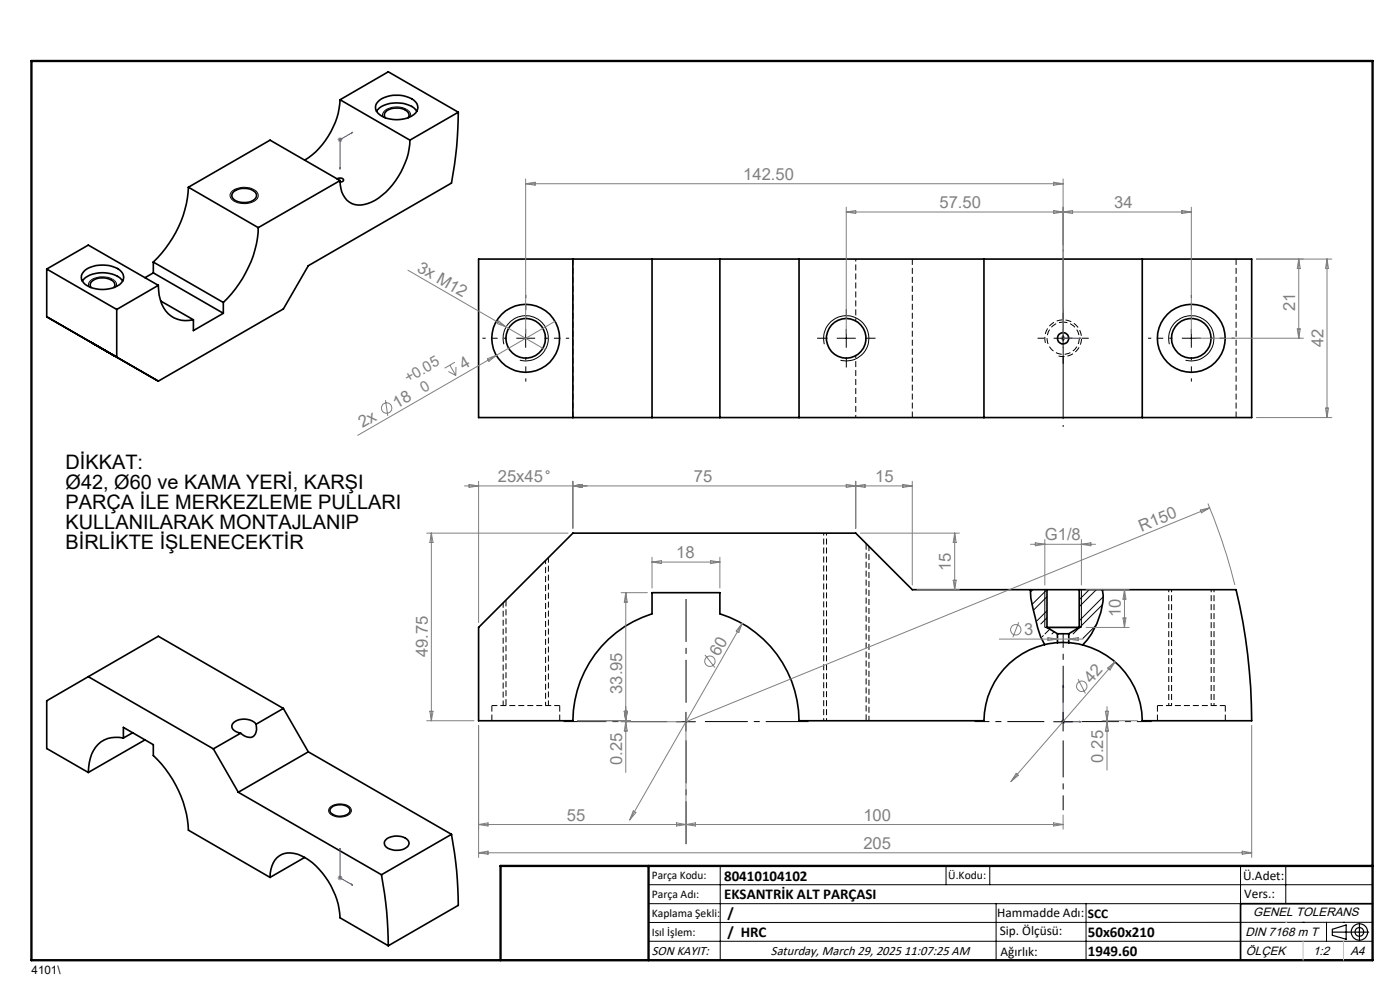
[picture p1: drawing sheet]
<svg xmlns="http://www.w3.org/2000/svg" width="297mm" height="210mm" viewBox="0 0 297 210" stroke-linecap="round" stroke-linejoin="round" font-family="sans-serif">
<path d="M118.7 149.7h-14.4M259.9 149.7h-14.4" fill="none" stroke="#000" stroke-width=".21" stroke-dasharray="1.3 .6" stroke-dashoffset=".1" stroke-linecap="butt"/>
<path d="M224.5 75.5a3.9 3.9 0 0 0 4.9-3.4 3.9 3.9 0 0 0-4.2-4.2 3.9 3.9 0 0 0-3.4 4.9M121.5 88.5v-33.6M193.5 88.5v-33.6M262.2 88.5v-33.6M104.3 149.7v3.2M118.7 152.9v-3.2M245.5 149.7v3.2M259.9 152.9v-3.2" fill="none" stroke="#000" stroke-width=".21" stroke-dasharray="1.3 .6" stroke-linecap="butt"/>
<path d="M107.3 127.3v22.4M183.7 152.9v-37.6" fill="none" stroke="#000" stroke-width=".21" stroke-dasharray="1.3 .6" stroke-dashoffset="-.1" stroke-linecap="butt"/>
<path d="M115.7 149.7v-30.8" fill="none" stroke="#000" stroke-width=".21" stroke-dasharray="1.3 .6" stroke-dashoffset=".5" stroke-linecap="butt"/>
<path d="M181.5 54.9v13.2M181.5 75.4v13.1M174.7 113.1v39.8M175.3 113.1v39.8M247.9 125.1v24.6M248.5 125.1v24.6M256.9 149.7v-24.6M257.5 149.7v-24.6" fill="none" stroke="#000" stroke-width=".21" stroke-dasharray="1.3 .6" stroke-dashoffset=".7" stroke-linecap="butt"/>
<g fill="none" stroke="#000" stroke-width=".21">
<path d="M81.2 24.8a1.48 1.48 0 0 1 1.4-1.8 3.7 3.7 0 0 1 4.5 1.1v.7M49.1 40.7a4.1 4.1 0 0 1 5.4 .1 1.34 1.34 0 0 1-.9 2.1 4.1 4.1 0 0 1-4.7-.9 1.02 1.02 0 0 1 .2-1.3zM18.8 60.8a1.77 1.77 0 0 1 1.9-2 3.6 3.6 0 0 1 4 1.3v.7M106.9 73a4.8 4.8 0 0 1 4.2-6 4.8 4.8 0 0 1 5.2 5.2 4.8 4.8 0 0 1-6 4.2M109.5 71.7h4M111.5 69.8v4M174.9 73a4.8 4.8 0 0 1 4.2-6 4.8 4.8 0 0 1 5.2 5.1 4.8 4.8 0 0 1-6 4.3M177.5 71.7h4M179.5 69.8v4M223.5 71.7h4M225.5 69.8v4M248.1 73a4.8 4.8 0 0 1 4.2-6 4.8 4.8 0 0 1 5.2 5.1 4.8 4.8 0 0 1-6 4.3"/>
<path d="M250.7 71.7h4M252.7 69.8v4M219.1 125.1l-.5 .5M221.3 134.8l-.2 .3M221.7 125.1v8M222.1 125.1l-3.2 3.1M222.1 129.6l-2.1 2M222.1 126.6l-2.9 2.9M222.1 131l-1.3 1.4M222.7 133.4l-1 1.1M223.6 134l-.4 .5M229.4 125.1v8"/>
<path d="M231.1 125.1l-2.1 2.1M232.6 132.6l-2.9 2.8M232.6 125.1l-3.6 3.6M233.9 128.2l-6.3 6.3M234 126.6l-5 5.1M143.5 153.1h4M145.5 151.1v4M223.5 153.1h4M225.5 151.1v4M70 171.3a3.3 3.3 0 0 1 4.4 .2 1.2 1.2 0 0 1-1 1.6 3.1 3.1 0 0 1-3.7-.9zM137.6 187.7h153.6M137.6 191.7h153.6"/>
<path d="M137.6 199.7h153.6M152.8 183.7v20M200.7 183.7v4M210 183.7v4M211.3 191.7v12M230.4 191.7v12M263.2 183.7v20M272.8 183.7v8M276.4 195.6h.1M281.4 195.6v4.1M285 195.6h.1M291.2 195.6l-153.6 .1"/>
</g>
<g fill="none" stroke="#000" stroke-width=".35">
<path d="M40 39.7a23.7 23.7 0 0 1-7.5 15.9M40 39.7l14.8 8.6M71.5 38a.94 .94 0 0 1 1.4 .2l-.2 .3-.5 .1M72.1 21.2a16.6 16.6 0 0 1-7.5 12.8M72.1 38.3l-17.3 10M72.1 38.3l-14.8-8.6-17.3 10M72.1 21.2l14.9 8.5M72.1 21.2l10.3-6 14.8 8.6M79.9 23.6a5.8 5.8 0 0 1 6.3-1.5 3.5 3.5 0 0 1 2.2 1.5M80.2 21.6a6.4 6.4 0 0 1 8 0 1.87 1.87 0 0 1-.9 3 6.6 6.6 0 0 1-7.1-.6 1.66 1.66 0 0 1 0-2.4zM81.7 25a1.16 1.16 0 0 1 .8-1.8 3.8 3.8 0 0 1 4.1 .7 .92 .92 0 0 1 0 1.1M87 29.7a16.1 16.1 0 0 1-8.2 13.2 4.3 4.3 0 0 1-5.6-1 5.5 5.5 0 0 1-1.1-3.6"/>
<path d="M97.2 23.8a80.4 80.4 0 0 1-1.4 15l-30.4 17.6-5.3 9.1-26.5 15.3-23.7-13.6v-10.1M97.2 23.8l-10.2 5.9M9.9 57.1l14.9 8.5M9.9 57.1l8.8-5.1 14.9 8.5M17.5 59.6a5.9 5.9 0 0 1 6.3-1.5l.6 .2a3.2 3.2 0 0 1 1.6 1.3M17.7 57.6a6.4 6.4 0 0 1 8.1 0 1.87 1.87 0 0 1-.9 3 6.6 6.6 0 0 1-7.2-.6 1.66 1.66 0 0 1 0-2.4zM32.5 55.6v2.3M32.5 55.6l14.9 8.6M32.5 57.9l14.9 8.6M32.5 57.9l-1.7 1M49.6 40.6a3.6 3.6 0 0 1 4.7 .5 1.32 1.32 0 0 1-1.1 1.6 3.6 3.6 0 0 1-4-.8 1.09 1.09 0 0 1 .4-1.3zM54.8 48.3a23.9 23.9 0 0 1-7.4 15.9"/>
<path d="M121.5 55h16.8M121.5 55h-20v33.6h20M121.5 55v33.6M138.3 55v33.6M138.3 55h14.4M152.7 55h16.8M152.7 55v33.6M169.5 55h39.2M169.5 55v33.6M208.7 55h33.6M208.7 55v33.6M242.3 55h23.2v33.6h-23.2"/>
<path d="M242.3 55v33.6M19.1 72.5l5.3 3zM19.3 61a1.2 1.2 0 0 1 .8-1.7 3.7 3.7 0 0 1 4.1 .6 .92 .92 0 0 1 0 1.1M24.8 65.6v10.2M33.6 60.5a7.4 7.4 0 0 0 3.3 6.9 5.9 5.9 0 0 0 4.1 .4M33.6 60.5l-8.8 5.1M34.1 63.8l6.9 4M47.4 66.5l-6.4 3.6v-2.3M47.4 64.2v2.3M121.5 88.6h16.8M138.3 88.6h14.4M152.7 88.6h16.8"/>
<path d="M169.5 88.6h39.2M208.7 88.6h33.6M218.6 125.1a40.1 40.1 0 0 0 2.2 10l.8 1.6M222.1 125.1h-28.6l-12-12h-60l-20 20v19.8h20a23.9 23.9 0 0 1 16.8-22.7v-4.5h14.4v4.5a23.9 23.9 0 0 1 16.8 22.7h39.2a16.8 16.8 0 0 1 12.9-16.2M222.1 133.1h6.9M222.1 125.1h6.9M222.1 125.1v8M222.1 133.1l2.2 1.3M224.3 134.4h2.4M224.3 136.3h2.4M224.3 136.3l-2.7 .4M224.3 134.4v1.9"/>
<path d="M226.7 136.3l3 .5M226.7 134.4v1.9M229 125.1h33.2a120.1 120.1 0 0 1 3.3 27.8h-23.2a16.8 16.8 0 0 0-12.6-16.1M229 133.1l-2.3 1.3M229 125.1v8M233.9 125.1a11.4 11.4 0 0 1-1.2 7.2l-1.2 2.2-1.8 2.3M18.7 143.5l-8.8 5.2v10.1l8.8 5.1M18.7 143.5l26.6 15.3M18.7 143.5l14.9-8.5 26.5 15.3M26.2 156.6v-2.3l6.3 3.7v2.3a23.7 23.7 0 0 1 7.5 15.8l17.3 10M26.2 156.6a5.7 5.7 0 0 0-7.3 5.2l-.2 2.1M28.2 155.4l-2 1.2"/>
<path d="M30.8 156.9l-12.1 7M45.3 158.8l5.3 9.3M51 155.5l-5.7 3.3M54.3 153.6a2.25 2.25 0 0 1-1 2.8 2.85 2.85 0 0 1-2.3-.9M54.3 153.6a3.5 3.5 0 0 0-4.9-.1 1.14 1.14 0 0 0 .7 1.7l.9 .3M60.1 150.3l-5.8 3.3M60.1 150.3l5.3 9.2M65.4 159.5l-14.8 8.6M65.4 159.5l30.4 17.5M50.6 168.1l30.3 17.5M70.1 171.5a2.83 2.83 0 0 1 4.1 .2 1.27 1.27 0 0 1-1.3 1.4 2.48 2.48 0 0 1-2.9-1.1zM81.8 178.2a3.6 3.6 0 0 1 4.8 .1 1.22 1.22 0 0 1-.8 1.7 3.7 3.7 0 0 1-4.1-.6 .95 .95 0 0 1 .1-1.2z"/>
<path d="M95.8 177a81.1 81.1 0 0 1 1.4 15l-14.8 8.6M95.8 177l-14.9 8.6M57.3 186.1a4.9 4.9 0 0 1 3.1-5.1 8.3 8.3 0 0 1 7.3 3.4 17.1 17.1 0 0 1 4.4 10.3l10.3 5.9M64.6 181.9l-7.3 4.2M80.9 185.6a81.1 81.1 0 0 1 1.5 15M291.2 191.7h-28v12"/>
<circle cx="111.5" cy="71.8" r="4.2"/>
<circle cx="111.5" cy="71.8" r="7.2"/>
<circle cx="179.5" cy="71.8" r="4.2"/>
<circle cx="225.5" cy="71.8" r="1.2"/>
<circle cx="252.7" cy="71.8" r="4.2"/>
<circle cx="252.7" cy="71.8" r="7.2"/>
</g>
<path d="M225.5 68.3a3.4 3.4 0 0 1 3.1 4.9 3.4 3.4 0 0 1-5.7 .7 3.4 3.4 0 0 1 1.9-5.5l.7-.1" fill="none" stroke="#000" stroke-width=".21" stroke-dasharray="1.3 .6" stroke-dashoffset=".4" stroke-linecap="butt"/>
<g fill="none" stroke="#808080" stroke-width=".21">
<path d="M71.6 29.6h1M71.8 29.3l.7 .7M72.1 29.1v1M72.5 29.3l-.7 .7M111.5 38v32.8M111.5 39h114M111.5 39l2-.3v.6zM223.5 38.7l2 .3-2 .3zM225.5 38v32.8M86.5 57.3l20.9 12M179.5 45l2-.3v.6zM179.5 43.9v26.9"/>
<path d="M179.5 45h73.2M223.5 44.7v.6l4-.6v.6zM250.7 44.7l2 .3-2 .3zM252.7 43.9v26.9M275.5 55v16.7M275.5 55l.3 2h-.6zM281.5 55l.3 2h-.6zM281.5 55v33.6M282.5 55h-16M95.1 78.8l1.6 .8M95.4 77.5l1.3 2.1M96.5 76.8l-2.2 1.3"/>
<path d="M96.7 77.8v1.8M103.4 76.1l1.9-.7-1.6 1.3zM105.3 75.4l-29.4 16.9M105.8 68.1l1.6 1.2-1.9-.7zM107.4 69.3l8.3 4.9M117.8 68.1l-12.5 7.3M225 71.7h1M225.2 71.4l.7 .7M225.5 71.3v1M225.9 71.4l-.7 .7M253.7 71.7h22.8M275.2 69.8h.6l-.3 1.9z"/>
<path d="M81.8 84.9l.5 3.3M266.5 88.6h16M281.2 86.6h.6l-.3 2zM90.5 113.1h30M91.5 113.1v39.8M91.5 113.1l.4 2h-.7zM98.5 103.1h95M99.5 102.8l2 .3-2 .3zM101.5 102.1v30M121.5 102.1v10M121.5 103.1l2-.3v.6zM138.3 118.2v6.5"/>
<path d="M138.3 119.2h14.4M138.3 119.2l2-.3v.6zM150.7 118.9l2 .3-2 .3zM152.7 118.2v6.5M179.5 102.8l4 .6v-.6l-4 .6zM181.5 102.1v10M182.5 113.1h21M191.5 102.8l2 .3-2 .3zM193.5 102.1v22M202.5 113.1l.3 2h-.6zM202.5 113.1v12M218.6 115.5h13.8"/>
<path d="M219.6 115.1l2.1 .4-2.1 .3zM221.7 114.4v9.7M229.4 114.4v9.7M229.4 115.5l2-.4v.7zM254.6 108.2l2-.5-1.7 1.1zM256.3 106.8a119.7 119.7 0 0 1 5.7 17.3M256.6 107.7l-111.1 45.4M131.8 125.7h5.5M132.8 125.7v38.2M132.8 125.7l.3 2h-.7zM149.5 138.9l2.2 2.7M157.4 132.2l-23.8 41.7"/>
<path d="M157.4 132.2l-.7 2-.5-.4zM194.5 125.1h9M202.2 123.1h.6l-.3 2zM212 135.6h17.7M216.1 132l-1.2 3.2M222.3 135.2l2 .4-2 .3zM226.7 135.6l2-.4v.7zM230.4 125.1h9.1M230.4 133.1h9.1M238.2 131.1h.7l-.4 2zM238.5 125.1v8M238.5 125.1l.4 2h-.7z"/>
<path d="M90.5 152.9h10M91.2 150.9h.7l-.4 2zM101.5 153.9v28M122.5 152.9h11.2M131.8 153.1h12.7M132.4 150.9h.7l-.3 2zM132.8 153.1l.3 2h-.7zM145.5 154.1v21.8M225 153.1h1M225.2 152.7l.7 .7M225.5 152.6v1M225.9 152.7l-.7 .7"/>
<path d="M228.7 144.1l1.6 3M233.8 152.9h7.5M234.5 150.9h.7l-.4 2zM234.8 149.9v13.5M234.8 153.1l.4 2h-.7zM235 141.7l1.5-1.3-1 1.7zM236.5 140.4l-22 25.4M265.5 153.9v28M101.5 174.9h124M101.5 174.9l2-.4v.7zM134.3 172l.6 .4-1.3 1.5zM143.5 174.5l2 .4-2 .3z"/>
<path d="M145.5 174.9l2-.4v.7zM215.6 164l.4 .5-1.5 1.3zM223.5 174.5l2 .4-2 .3zM225.5 172.9v3M71.6 186.2h1M71.8 185.9l.7 .7M72.1 185.7v1M72.5 185.9l-.7 .7M101.5 180.9l2-.4v.7zM101.5 180.9h164M263.5 180.5l2 .4-2 .3z"/>
<circle cx="82" cy="86.6" r="1.1"/>
<circle cx="116.2" cy="100.2" r=".32"/>
<circle cx="215.5" cy="133.6" r="1.12"/>
<circle cx="150.6" cy="140.3" r="1.1"/>
<circle cx="229.5" cy="145.6" r="1.11"/>
</g>
<g fill="none" stroke="#000" stroke-width=".25">
<path d="M221.7 133.1h7.7M282.6 197.7h7.8M282.6 197.1l3-.9v3l-3-.8zM288.4 195.8v3.8M106.2 203.7h185"/>
<circle cx="288.4" cy="197.7" r="1.74"/>
<circle cx="288.4" cy="197.7" r=".93"/>
</g>
<g fill="none" stroke="#00f" stroke-width=".21">
<path d="M72.1 35.6h.1l-.1 .3zM74.6 28.1l.3-.1-.3 .3zM74.9 28l-2.8 1.6v6.3M225.4 71.7h.2zM225.5 71.7h.1M225.5 71.7h3.9M229.4 71.7h-.4h.4M225.5 145.4v7.7h3.9M225.5 145.4l.1 .4h-.2zM229 153l.4 .1-.4 .1zM72.1 179.9l.1 .4zM72.1 179.9v6.3l2.8 1.6"/>
<path d="M74.6 187.6l.3 .2-.3-.1z"/>
</g>
<path d="M141.5 153.1h-22M145.5 149.1v-22M145.5 157.1v22M149.5 153.1h22" fill="none" stroke="#000" stroke-width=".21" stroke-dasharray="15.2 1.3 1.3 1.3" stroke-dashoffset="6.1" stroke-linecap="butt"/>
<path d="M221.5 153.1h-14.8M225.5 149.1v-14.8M225.5 157.1v14.8M229.5 153.1h14.8" fill="none" stroke="#000" stroke-width=".21" stroke-dasharray="15.2 1.3 1.3 1.3" stroke-dashoffset="7.4" stroke-linecap="butt"/>
<path d="M106.7 127.9v21.8M116.3 149.7v-31.4M184.3 152.9v-37" fill="none" stroke="#000" stroke-width=".21" stroke-dasharray="1.3 .6" stroke-dashoffset=".2" stroke-linecap="butt"/>
<path d="M107.5 71.7h-5.2M111.5 67.7v-5.2M111.5 75.7v5.2M115.5 71.7h5.2M248.7 71.7h-5.2M252.7 67.7v-5.2M252.7 75.7v5.2M256.7 71.7h5.2" fill="none" stroke="#000" stroke-width=".21" stroke-dasharray="15.2 1.3 1.3 1.3" stroke-dashoffset="14.5" stroke-linecap="butt"/>
<path d="M175.5 71.7h-2.2M179.5 67.7v-2.2M179.5 75.7v2.2M183.5 71.7h2.2M221.5 71.7h-1.4M225.5 67.7v-1.4M225.5 75.7v1.5M229.5 71.7h1.5" fill="none" stroke="#000" stroke-width=".21" stroke-dasharray="15.2 1.3 1.3 1.3" stroke-linecap="butt"/>
<path d="M225.5 52.9v37.6" fill="none" stroke="#000" stroke-width=".21" stroke-dasharray="15.2 1.3 1.3 1.3" stroke-dashoffset="-1.7" stroke-linecap="butt"/>
<path d="M6.7 12.9h284.5v190.8h-284.5zM137.6 183.7v20M291.2 183.7h-185v20" fill="none" stroke="#000" stroke-width=".5"/>
<path d="M276.4 199.7v4M285 199.7v4" fill="none" stroke="#c0c0c0" stroke-width=".21"/>
<path d="M272.8 195.6h.1" fill="none" stroke="#c0c0c0" stroke-width=".25"/>
<g fill="#00f">
<path d="M229 153l.4 .1-.4 .1zM225.5 145.4l.1 .4h-.2z"/>
<path d="M229 71.7h.4zM225.4 71.7h.2z"/>
<path d="M74.6 187.6l.3 .2-.3-.1zM72.1 179.9l.1 .4zM74.6 28.1v.2l.3-.3zM72.1 35.6v.3l.1-.3z"/>
</g>
<g font-size="4.2">
<text x="13.9" y="99.6">DİKKAT:</text>
<text x="13.9" y="103.8">Ø42, Ø60 ve KAMA YERİ, KARŞI</text>
<text x="13.9" y="108">PARÇA İLE MERKEZLEME PULLARI</text>
<text x="13.9" y="112.3">KULLANILARAK MONTAJLANIP</text>
<text x="13.9" y="116.5">BİRLİKTE İŞLENECEKTİR</text>
</g>
<g font-size="3.5" fill="#808080">
<text x="157.7" y="38.2">142.50</text>
<text x="199.3" y="44.2">57.50</text>
<text x="236.4" y="44.2">34</text>
<text x="88.3" y="57.4" transform="rotate(30 88.3 57.4)">3x M12</text>
<text x="274.8" y="66" transform="rotate(-90 274.8 66)">21</text>
<text x="280.8" y="73.6" transform="rotate(-90 280.8 73.6)">42</text>
<text x="98.3" y="78.5" transform="rotate(-30 98.3 78.5)">4</text>
<text x="84.2" y="86.7" transform="rotate(-30 84.2 86.7)">18</text>
<text x="76.9" y="90.9" transform="rotate(-30 76.9 90.9)">2x</text>
<text x="105.6" y="102.3">25x45</text>
<text x="147.2" y="102.3">75</text>
<text x="185.7" y="102.3">15</text>
<text x="242.2" y="112.8" transform="rotate(-22 242.2 112.8)">R150</text>
<text x="143.5" y="118.4">18</text>
<text x="221.7" y="114.6">G1/8</text>
<text x="201.7" y="121.2" transform="rotate(-90 201.7 121.2)">15</text>
<text x="237.8" y="131" transform="rotate(-90 237.8 131)">10</text>
<text x="217.3" y="134.8">3</text>
<text x="90.8" y="139.4" transform="rotate(-90 90.8 139.4)">49.75</text>
<text x="152.5" y="139.3" transform="rotate(-60 152.5 139.3)">60</text>
<text x="132" y="147.2" transform="rotate(-90 132 147.2)">33.95</text>
<text x="231.6" y="145" transform="rotate(-49 231.6 145)">42</text>
<text x="234.1" y="161.8" transform="rotate(-90 234.1 161.8)">0.25</text>
<text x="132" y="162.3" transform="rotate(-90 132 162.3)">0.25</text>
<text x="120.3" y="174.1">55</text>
<text x="183.2" y="174.1">100</text>
<text x="183.2" y="180.1">205</text>
</g>
<g font-size="3.2" fill="#808080">
<text x="86.6" y="81.3" transform="rotate(-30 86.6 81.3)">+0.05</text>
<text x="89.9" y="83.4" transform="rotate(-30 89.9 83.4)">0</text>
</g>
<g font-size="3.2">
<text x="153.6" y="190.8">EKSANTRİK ALT PARÇASI</text>
<text x="153.6" y="186.8">80410104102</text>
<text x="154.3" y="194.8">/</text>
<text x="154.3" y="198.8">/ HRC</text>
<text x="230.8" y="198.7">50x60x210</text>
<text x="230.8" y="202.8">1949.60</text>
</g>
<g font-size="2.8">
<text x="263.7" y="186.7">Ü.Adet:</text>
<text x="263.9" y="190.5">Vers.:</text>
<text x="211.5" y="194.5">Hammadde Adı:</text>
<text x="230.8" y="194.7">SCC</text>
<text x="138.3" y="202.6">SON KAYIT:</text>
<text x="163.6" y="202.6">Saturday, March 29, 2025 11:07:25 AM</text>
<text x="212.1" y="198.4">Sip. Ölçüsü:</text>
<text x="212.2" y="202.7">Ağırlık:</text>
</g>
<g font-size="2.6">
<text x="265.9" y="194.4">GENEL TOLERANS</text>
<text x="264.2" y="198.5">DIN 7168 m T</text>
<text x="264.3" y="202.6">ÖLÇEK</text>
<text x="278.5" y="202.6">1:2</text>
<text x="286.5" y="202.6">A4</text>
</g>
<g font-size="2.5">
<text x="138.3" y="186.4">Parça Kodu:</text>
<text x="138.3" y="190.5">Parça Adı:</text>
<text x="201.2" y="186.5">Ü.Kodu:</text>
<text x="138.3" y="194.5">Kaplama Şekli:</text>
<text x="138.3" y="198.6">Isıl İşlem:</text>
<text x="6.7" y="206.7">4101\</text>
</g>
</svg>
